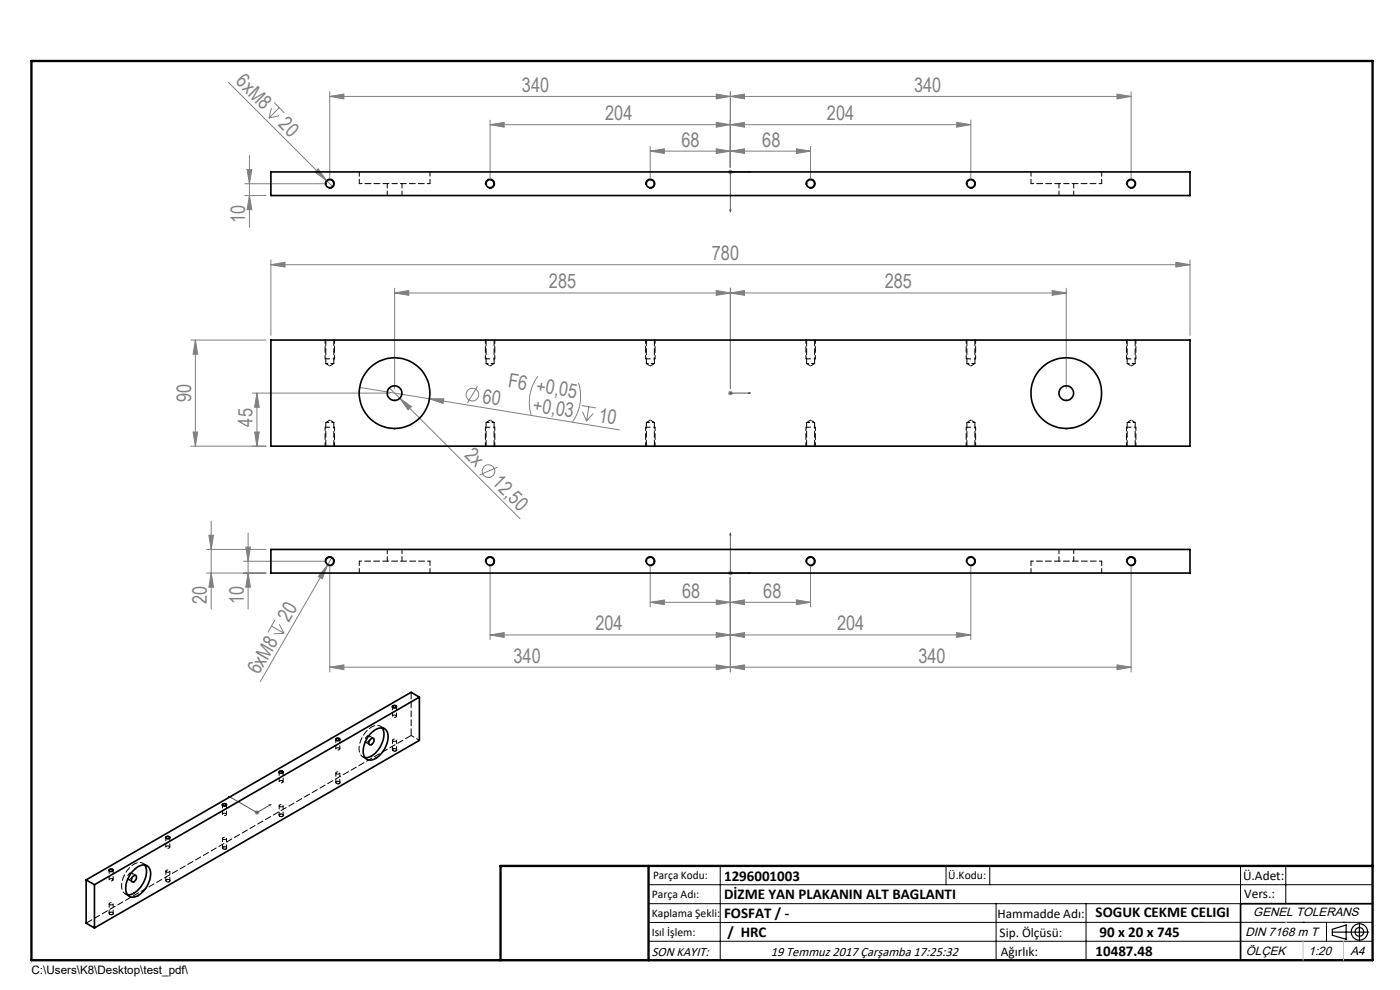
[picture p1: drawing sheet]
<svg xmlns="http://www.w3.org/2000/svg" width="297mm" height="210mm" viewBox="0 0 297 210" stroke-linecap="round" stroke-linejoin="round" font-family="sans-serif">
<g fill="none" stroke="#808080" stroke-width=".21">
<path d="M48.5 17.5l22.2 22.2M70 19.5v18.5M151.9 20l3 .5-3 .5zM154.9 19.5v16M237 20l3 .5-3 .5zM240 19.5v18.5M51.9 39h17.1M52.4 36h1l-.5 3zM52.9 33v15.2M57.6 22.9l-.5 2.1M58.2 21.8l2.1 2.1M59.2 24.5l-2.1 .5"/>
<path d="M59.2 22.9l-2.1 2.1M66.8 36.5l.7-.7 1.8 2.5zM70 20.5l3-.5v1zM70 20.5h170M104 26.4l3-.4v1zM104 25.5v12.5M104 26.4h102M137.9 32.1l3-.5v1zM137.9 31.1v6.9M137.9 32.1h34M151.9 31.6l3 .5-3 .5zM151.9 26l3 .4-3 .6z"/>
<path d="M154.4 36.5h1.1M154.6 36.1l.7 .7M154.9 32.1l3-.5v1zM154.9 26.4l3-.4v1zM154.9 20.5l3-.5v1zM154.9 36v1M155.3 36.1l-.7 .7M168.9 31.6l3 .5-3 .5zM171.9 31.1v6.9M203 26l3 .4-3 .6zM206 25.5v12.5M51.9 41.5h4.5"/>
<path d="M52.9 41.5l.5 3h-1zM57.5 56.2l3-.6v1zM57.5 55.1v16M57.5 56.2h194.9M249.4 55.6l3 .6-3 .4zM252.4 55.1v16M40.5 72.1h15.9M41.5 72.1l.4 3h-.9zM41.5 72.1v22.5M83.7 62.2l3-.6v1zM83.7 61.1v21.3M83.7 62.2h142.5"/>
<path d="M114.1 79.8a9.3 9.3 0 0 0-1.4 8.4M151.9 61.6l3 .6-3 .4zM154.9 62.2l3-.6v1zM154.9 61.1v21.3M223.2 61.6l3 .6-3 .4zM226.2 61.1v21.3M40.5 94.6h15.9M41 91.6h.9l-.4 3zM53.5 83.4h29.2M54 91.6h1l-.5 3zM54.5 83.4v11.2M54.5 83.4l.5 3h-1z"/>
<path d="M76.3 82.2l14.8 2.4M82.6 82.3l2.2 2.2M84.8 84.5l2.5 1.7-.7 .8zM84.8 84.5l25.5 25.5M91.1 84.6h3.1l-.2 1zM91.1 84.6l40.3 6.6M101.3 81.9l-2.1 3.6M105.5 99.1l-3.8 1.6M122.7 81.2a9.5 9.5 0 0 1-1.3 8.4M123.4 86l3 .5M123.6 87.3l.8 2M124.9 86.3l-.5 3"/>
<path d="M125.8 87.7l-1.4 1.6M154.4 83.4h1.1M154.6 83l.7 .7M154.9 82.9v1M155.3 83l-.7 .7M43.8 116.5h12.6M44.3 113.6h1l-.5 2.9zM44.8 110.6v18.6M51.6 119.1h17.4M52.1 116.1h1l-.5 3zM52.6 113.1v16.1M69.5 119.9l-1.1 2.9-.9-.5z"/>
<path d="M69.5 119.9l-14.3 24.7M70.4 118.2l-.9 1.7M43.8 121.6h12.6M44.8 121.6l.5 3h-1zM52.6 121.6l.5 3h-1zM57.6 132.8l2.7 1.5M58.3 131.5l-1.5 2.7M59.2 132.4l1.1 1.9M60.3 134.3l-2.2 .1M70 120v22.5M104 134.7l3-.5v1zM104 120v15.7"/>
<path d="M104 134.7h102M137.9 127.8l3-.5v1zM137.9 120v8.8M137.9 127.8h34M151.9 127.3l3 .5-3 .5zM151.9 134.2l3 .5-3 .5zM154.4 121.6h1.1M154.6 121.2l.7 .7M154.9 127.8l3-.6v1.1zM154.9 134.7l3-.5v1zM154.9 122.5v20M154.9 121v1.1"/>
<path d="M155.3 121.2l-.7 .7M168.9 127.2l3 .6-3 .5zM171.9 120v8.8M203 134.2l3 .5-3 .5zM206 120v15.7M240 120v22.5M70 141.5l3-.5v1.1zM70 141.5h170M151.9 141l3 .5-3 .6zM154.9 141.5l3-.5v1.1zM237 141l3 .5-3 .6zM54 172.4h1"/>
<path d="M54.2 172l.7 .7M54.5 171.9v1M54.9 172l-.7 .7"/>
<circle cx="100.2" cy="83.7" r="1.34"/>
<circle cx="103.6" cy="99.9" r="1.35"/>
</g>
<g fill="none" stroke="#000" stroke-width=".21">
<path d="M69 39.2a.99 .99 0 0 1 .9-1.2 .99 .99 0 0 1 1 1.1 .99 .99 0 0 1-1.2 .8M103 39.2a1 1 0 0 1 .9-1.2 1 1 0 0 1 1 1 1 1 0 0 1-1.2 .9M137 39.2a.99 .99 0 0 1 .9-1.2 .99 .99 0 0 1 1 1.1 .99 .99 0 0 1-1.2 .8M171 39.2a.99 .99 0 0 1 .9-1.2 .99 .99 0 0 1 1 1.1 .99 .99 0 0 1-1.2 .8M205 39.2a.99 .99 0 0 1 .9-1.2 .99 .99 0 0 1 1 1.1 .99 .99 0 0 1-1.2 .8M239 39.2a1 1 0 0 1 .9-1.2 1 1 0 0 1 1 1 1 1 0 0 1-1.2 .9M69 119.3a.99 .99 0 0 1 .9-1.2 .99 .99 0 0 1 1 1 .99 .99 0 0 1-1.2 .9M103 119.3a1 1 0 0 1 .9-1.3 1 1 0 0 1 1 1.1 1 1 0 0 1-1.2 .9M137 119.3a.99 .99 0 0 1 .9-1.2 .99 .99 0 0 1 1 1 .99 .99 0 0 1-1.2 .9M171 119.3a.99 .99 0 0 1 .9-1.2 .99 .99 0 0 1 1 1 .99 .99 0 0 1-1.2 .9M205 119.3a.99 .99 0 0 1 .9-1.2 .99 .99 0 0 1 1 1 .99 .99 0 0 1-1.2 .9M239 119.3a1 1 0 0 1 .9-1.3 1 1 0 0 1 1 1.1 1 1 0 0 1-1.2 .9"/>
<path d="M71.2 156.8a.53 .53 0 0 1 .5-.3 .53 .53 0 0 1 .4 .4 .54 .54 0 0 1-.5 .2 .54 .54 0 0 1-.4-.3zM83.3 149.7a.5 .5 0 0 1 .5-.1 .5 .5 0 0 1 .3 .4 .56 .56 0 0 1-.9-.2zM35.2 177.5a.5 .5 0 0 1 .5-.1 .5 .5 0 0 1 .4 .4 .56 .56 0 0 1-1-.2zM47.2 170.6a.49 .49 0 0 1 .5-.2 .49 .49 0 0 1 .3 .4 .49 .49 0 0 1-.5 .2 .49 .49 0 0 1-.3-.4zM59.2 163.6a.51 .51 0 0 1 .5-.1 .51 .51 0 0 1 .4 .4 .48 .48 0 0 1-.6 .2 .48 .48 0 0 1-.3-.5zM23.1 184.5a.53 .53 0 0 1 .5-.2 .53 .53 0 0 1 .4 .4 .54 .54 0 0 1-.5 .2 .54 .54 0 0 1-.4-.4zM137.6 187.7h153.6M137.6 191.7h153.6M137.6 199.7h153.6M152.8 183.7v20M200.7 183.7v4M210 183.7v4"/>
<path d="M211.3 191.7v12M230.4 191.7v12M263.2 183.7v20M272.8 183.7v8M276.4 195.6h.1M281.4 195.6v4.1M285 195.6h.1M291.2 195.6l-153.6 .1"/>
</g>
<path d="M84 158.9a.31 .31 0 0 1 .1 .4 .31 .31 0 0 1-.4 .1l-.2-.1a.3 .3 0 0 1-.3-.3 .3 .3 0 0 1 .4-.2l.4 .1M48 179.7a.31 .31 0 0 1 0 .4 .31 .31 0 0 1-.4 .1h-.1a.3 .3 0 0 1-.4-.4 .3 .3 0 0 1 .5-.2l.4 .1M60 172.7a.31 .31 0 0 1 .1 .5 .31 .31 0 0 1-.5 0h-.1a.3 .3 0 0 1-.4-.3 .3 .3 0 0 1 .5-.2h.4M72 165.8a.31 .31 0 0 1 .1 .4 .31 .31 0 0 1-.5 .1h-.1a.3 .3 0 0 1-.3-.4 .3 .3 0 0 1 .4-.2l.4 .1M23.9 193.6a.31 .31 0 0 1 .1 .4 .31 .31 0 0 1-.4 .1l-.2-.1a.3 .3 0 0 1-.3-.3 .3 .3 0 0 1 .4-.2l.4 .1M36 186.6a.31 .31 0 0 1 0 .4 .31 .31 0 0 1-.4 .1h-.2a.3 .3 0 0 1-.3-.4 .3 .3 0 0 1 .4-.2l.5 .1" fill="none" stroke="#000" stroke-width=".21" stroke-dasharray="1.3 .6" stroke-dashoffset=".3" stroke-linecap="butt"/>
<path d="M70.9 76.1h-1.9M104.9 76.1h-1.9M138.9 76.1h-1.9M172.9 76.1h-1.9M206.9 76.1h-1.9M240.9 76.1h-1.9M70.9 90.6h-1.9M104.9 90.6h-1.9M138.9 90.6h-1.9M172.9 90.6h-1.9M206.9 90.6h-1.9M240.9 90.6h-1.9" fill="none" stroke="#000" stroke-width=".21" stroke-dasharray="1.3 .6" stroke-dashoffset="1" stroke-linecap="butt"/>
<g fill="none" stroke="#000" stroke-width=".25">
<path d="M282.6 197.7h7.8M282.6 197.1l3-.9v3l-3-.8zM288.4 195.8v3.8M106.2 203.7h185"/>
<circle cx="288.4" cy="197.7" r="1.74"/>
<circle cx="288.4" cy="197.7" r=".93"/>
</g>
<g fill="none" stroke="#00f" stroke-width=".21">
<path d="M158.8 36.4l.4 .1-.4 .1zM159.2 36.5h-4.3v8.4M154.8 44.5h.2l-.1 .4zM154.8 83.4h.2zM154.9 83.4h.1M154.9 83.4h4.3M159.2 83.4h-.4h.4M154.9 113.1v8.5h4.3M154.9 113.1l.1 .4h-.2zM158.8 121.5l.4 .1-.4 .1zM48.5 168.9l.4 .1-.2 .1zM48.5 168.9l6 3.5 3-1.8"/>
<path d="M57.1 170.7l.4-.1-.2 .2z"/>
</g>
<g fill="none" stroke="#000" stroke-width=".21" stroke-dasharray="1.3 .6" stroke-dashoffset=".5">
<path d="M69 72.1v4M71 76.1v-4M103 72.1v4M105 76.1v-4M137 72.1v4M139 76.1v-4M171 72.1v4M173 76.1v-4M205 72.1v4M207 76.1v-4M239 72.1v4M241 76.1v-4"/>
<path d="M69 90.6v4M71 94.6v-4M103 90.6v4M105 94.6v-4M137 90.6v4M139 94.6v-4M171 90.6v4M173 94.6v-4M205 90.6v4M207 94.6v-4M239 90.6v4M241 94.6v-4"/>
</g>
<path d="M71 76.1h-.1M105 76.1h-.1M139 76.1h-.1M173 76.1h-.1M207 76.1h-.1M241 76.1h-.1M71 90.6h-.1M105 90.6h-.1M139 90.6h-.1M173 90.6h-.1M207 90.6h-.1M241 90.6h-.1" fill="none" stroke="#000" stroke-width=".21" stroke-dasharray="1.3 .6"/>
<path d="M291.2 191.7h-28v12" fill="none" stroke="#000" stroke-width=".35"/>
<path d="M6.7 12.9h284.5v190.8h-284.5zM137.6 183.7v20M291.2 183.7h-185v20" fill="none" stroke="#000" stroke-width=".5"/>
<path d="M276.4 199.7v4M285 199.7v4" fill="none" stroke="#c0c0c0" stroke-width=".21"/>
<path d="M272.8 195.6h.1" fill="none" stroke="#c0c0c0" stroke-width=".25"/>
<g fill="#00f">
<path d="M158.8 83.4h.4zM154.8 83.4h.2z"/>
<path d="M57.1 170.7l.4-.1-.2 .2zM48.5 168.9l.4 .1-.2 .1z"/>
<path d="M158.8 121.5l.4 .1-.4 .1zM154.9 113.1l.1 .4h-.2z"/>
<path d="M158.8 36.4v.2l.4-.1zM154.8 44.5l.1 .4 .1-.4z"/>
</g>
<g fill="#808080">
<path d="M66.8 36.5l.7-.7 1.8 2.5z"/>
<path d="M69.5 119.9l-1.1 2.9-.9-.5z"/>
<path d="M84.8 84.5l2.5 1.7-.7 .8z"/>
<path d="M91.1 84.6h3.1l-.2 1z"/>
<path d="M151.9 61.6l3 .6-3 .4zM83.7 62.2l3-.6v1zM151.9 127.3l3 .5-3 .5zM137.9 127.8l3-.5v1zM151.9 134.2l3 .5-3 .5zM104 134.7l3-.5v1zM151.9 141l3 .5-3 .6zM70 141.5l3-.5v1.1zM151.9 31.6l3 .5-3 .5zM137.9 32.1l3-.5v1zM151.9 26l3 .4-3 .6zM104 26.4l3-.4v1zM151.9 20l3 .5-3 .5zM70 20.5l3-.5v1z"/>
<path d="M154.9 62.2l3-.6v1zM223.2 61.6l3 .6-3 .4zM154.9 127.8l3-.6v1.1zM168.9 127.2l3 .6-3 .5zM154.9 134.7l3-.5v1zM203 134.2l3 .5-3 .5zM154.9 141.5l3-.5v1.1zM237 141l3 .5-3 .6zM154.9 32.1l3-.5v1zM168.9 31.6l3 .5-3 .5zM154.9 26.4l3-.4v1zM203 26l3 .4-3 .6zM154.9 20.5l3-.5v1zM237 20l3 .5-3 .5z"/>
<path d="M41 91.6h.9l-.4 3zM41.5 72.1l.4 3h-.9z"/>
<path d="M54.5 83.4l.5 3h-1zM54 91.6h1l-.5 3zM44.3 113.6h1l-.5 2.9zM44.8 121.6l.5 3h-1zM52.1 116.1h1l-.5 3zM52.6 121.6l.5 3h-1zM52.4 36h1l-.5 3zM52.9 41.5l.5 3h-1z"/>
<path d="M57.5 56.2l3-.6v1zM249.4 55.6l3 .6-3 .4z"/>
</g>
<g fill="none" stroke="#000" stroke-width=".35">
<path d="M57.5 36.5h194.9v5h-194.9zM57.5 72.1h194.9v22.5h-194.9zM57.5 116.5h194.9v5.1h-194.9zM71.3 156.7a.34 .34 0 0 1 .5-.2 .34 .34 0 0 1 .1 .5 .34 .34 0 0 1-.4 .1 .34 .34 0 0 1-.2-.4zM78.6 155.7a2.56 2.56 0 0 1 3.1-1.1 3.3 3.3 0 0 1 0 4 4.1 4.1 0 0 1-3.4 2.6 1.95 1.95 0 0 1-1.1-2.7 6.3 6.3 0 0 1 1.4-2.8zM78.6 156.9a.46 .46 0 0 1 .7-.2 .46 .46 0 0 1 0 .7 .62 .62 0 0 1-1 .4v-.4zM81.1 154.4a4.7 4.7 0 0 1-1.4 5.3 3 3 0 0 1-2.3 1M83.3 149.8a.41 .41 0 0 1 .4-.2 .41 .41 0 0 1 .3 .4 .46 .46 0 0 1-.7-.2zM89 147.9l-1.8-1-68.9 39.7M89 147.9l-69 39.8M89 147.9v9.1l-69 39.8M35.2 177.6a.41 .41 0 0 1 .4-.2 .41 .41 0 0 1 .3 .4 .46 .46 0 0 1-.7-.2z"/>
<path d="M47.2 170.6a.36 .36 0 0 1 .5-.2 .36 .36 0 0 1 .2 .5 .41 .41 0 0 1-.5 .1 .41 .41 0 0 1-.2-.4zM59.2 163.7a.43 .43 0 0 1 .5-.2 .43 .43 0 0 1 .3 .4 .46 .46 0 0 1-.8-.2zM18.3 186.6v9.2l1.7 1M18.3 186.6l1.7 1.1M20 187.7v9.1M23.2 184.5a.41 .41 0 0 1 .4-.2 .41 .41 0 0 1 .3 .4 .43 .43 0 0 1-.4 .2 .43 .43 0 0 1-.3-.4zM28.2 186a.46 .46 0 0 1 .7-.3 .46 .46 0 0 1 0 .8 .59 .59 0 0 1-.4 .5 .59 .59 0 0 1-.6-.1v-.4zM28.5 184.5a2.14 2.14 0 0 1 3-.6 4.2 4.2 0 0 1-.8 4.8 2.92 2.92 0 0 1-3.2 1.5 2.74 2.74 0 0 1-.5-3.4l.7-1.4zM30.7 183.5a4.7 4.7 0 0 1-1.4 5.3 2.72 2.72 0 0 1-2.2 1"/>
<circle cx="70" cy="39" r=".85"/>
<circle cx="104" cy="39" r=".85"/>
<circle cx="137.9" cy="39" r=".86"/>
<circle cx="172" cy="39" r=".86"/>
<circle cx="206" cy="39" r=".85"/>
<circle cx="240" cy="39" r=".85"/>
<circle cx="83.7" cy="83.4" r="1.56"/>
<circle cx="83.7" cy="83.4" r="7.5"/>
<circle cx="226.2" cy="83.4" r="1.55"/>
<circle cx="226.2" cy="83.4" r="7.5"/>
<circle cx="70" cy="119" r=".84"/>
<circle cx="104" cy="119.1" r=".85"/>
<circle cx="138" cy="119.1" r=".85"/>
<circle cx="172" cy="119" r=".84"/>
<circle cx="206" cy="119" r=".84"/>
<circle cx="240" cy="119.1" r=".85"/>
</g>
<g fill="none" stroke="#000" stroke-width=".21" stroke-dasharray="1.3 .6" stroke-dashoffset=".8">
<path d="M69.1 77.1h1.7M103.1 77.1h1.7M137.1 77.1h1.7M171.1 77.1h1.7M205.1 77.1h1.7M239.1 77.1h1.7M70.8 89.6h-1.7M104.8 89.6h-1.7M138.8 89.6h-1.7M172.8 89.6h-1.7M206.8 89.6h-1.7M240.8 89.6h-1.7"/>
<path d="M91.2 119h-15M233.7 119h-15"/>
</g>
<g fill="none" stroke="#000" stroke-width=".21" stroke-dasharray="1.3 .6" stroke-dashoffset=".5">
<path d="M69.1 77.1l.9 .5M70 77.6l.8-.5M103.1 77.1l.9 .5M104 77.6l.8-.5M137.1 77.1l.9 .5M138 77.6l.8-.5M171.1 77.1l.9 .5M172 77.6l.8-.5M205.1 77.1l.9 .5M206 77.6l.8-.5M239.1 77.1l.9 .5M240 77.6l.8-.5"/>
<path d="M70 89.1l-.9 .5M70.8 89.6l-.8-.5M104 89.1l-.9 .5M104.8 89.6l-.8-.5M138 89.1l-.9 .5M138.8 89.6l-.8-.5M172 89.1l-.9 .5M172.8 89.6l-.8-.5M206 89.1l-.9 .5M206.8 89.6l-.8-.5M240 89.1l-.9 .5M240.8 89.6l-.8-.5"/>
<path d="M72 158.7a.37 .37 0 0 0-.5-.1 .37 .37 0 0 0-.2 .4 .36 .36 0 0 0 .5 .2 .36 .36 0 0 0 .2-.5M77.6 157.4l.8 .6M79.2 156.6l-.9-.5M81.6 154.5l-.9-.5M83.4 157.2l-.1-.1a.39 .39 0 0 1 .4-.3 .39 .39 0 0 1 .4 .3l-.3 .2-.4-.1M83.4 159.2h-.1a.39 .39 0 0 1 .4-.4 .39 .39 0 0 1 .4 .4l-.3 .1-.4-.1M84 151.8a.37 .37 0 0 0-.5-.1 .37 .37 0 0 0-.2 .4 .36 .36 0 0 0 .5 .1 .36 .36 0 0 0 .2-.4M35.9 179.5a.37 .37 0 0 0-.4-.1 .37 .37 0 0 0-.2 .4 .36 .36 0 0 0 .4 .2 .36 .36 0 0 0 .2-.5M47.3 178h-.1a.39 .39 0 0 1 .4-.4 .39 .39 0 0 1 .4 .3l-.3 .2-.4-.1M47.9 172.6a.37 .37 0 0 0-.4-.1 .37 .37 0 0 0-.2 .4 .36 .36 0 0 0 .5 .2 .36 .36 0 0 0 .1-.5M59.3 171.1v-.1a.39 .39 0 0 1 .3-.3 .39 .39 0 0 1 .4 .3l-.3 .1h-.4M59.3 173.1a.39 .39 0 0 1 .3-.4 .39 .39 0 0 1 .4 .3l-.3 .2-.4-.1"/>
<path d="M59.9 165.6a.37 .37 0 0 0-.4-.1 .37 .37 0 0 0-.2 .4 .36 .36 0 0 0 .5 .2 .36 .36 0 0 0 .1-.5M71.4 164.1h-.1a.39 .39 0 0 1 .4-.4 .39 .39 0 0 1 .4 .4l-.3 .1-.4-.1M71.4 166.2l-.1-.1a.39 .39 0 0 1 .4-.3 .39 .39 0 0 1 .4 .3l-.3 .1h-.4M77 160.5l.8 .5M23.3 191.9l-.1-.1a.39 .39 0 0 1 .4-.3 .39 .39 0 0 1 .4 .3l-.3 .2-.4-.1M23.3 193.9h-.1a.39 .39 0 0 1 .4-.4 .39 .39 0 0 1 .4 .4l-.3 .1-.4-.1M23.9 186.4a.37 .37 0 0 0-.5 0 .37 .37 0 0 0-.2 .4 .36 .36 0 0 0 .5 .1 .36 .36 0 0 0 .2-.5M26.6 189.6l.9 .5M27.2 186.5l.9 .5M28.8 185.7l-.8-.5M31.2 183.6l-.9-.5M35.3 185l-.1-.1a.39 .39 0 0 1 .4-.4 .39 .39 0 0 1 .4 .4l-.3 .1h-.4"/>
<path d="M35.3 187l-.1-.1a.39 .39 0 0 1 .4-.3 .39 .39 0 0 1 .4 .3l-.3 .2-.4-.1M47.3 180.1l-.1-.1a.39 .39 0 0 1 .4-.4 .39 .39 0 0 1 .4 .4l-.3 .1h-.4"/>
</g>
<g fill="none" stroke="#000" stroke-width=".21" stroke-dasharray="1.3 .6">
<path d="M69.1 72.1v5M70.8 77.1v-5M103.1 72.1v5M104.8 77.1v-5M137.1 72.1v5M138.8 77.1v-5M171.1 72.1v5M172.8 77.1v-5M205.1 72.1v5M206.8 77.1v-5M239.1 72.1v5M240.8 77.1v-5"/>
<path d="M69.1 89.6v5M70.8 94.6v-5M103.1 89.6v5M104.8 94.6v-5M137.1 89.6v5M138.8 94.6v-5M171.1 89.6v5M172.8 94.6v-5M205.1 89.6v5M206.8 94.6v-5M239.1 89.6v5M240.8 94.6v-5"/>
</g>
<g fill="none" stroke="#000" stroke-width=".21" stroke-dasharray="1.3 .6" stroke-dashoffset=".3">
<path d="M76.2 36.4v2.5M82.2 38.9v2.5M91.2 38.9v-2.5M218.7 36.4v2.5M224.7 38.9v2.5M233.7 38.9v-2.5M85.3 41.4v-2.5M227.8 41.4v-2.5M76.2 119v2.5M82.2 116.5v2.5M85.3 119v-2.5M218.7 119v2.5"/>
<path d="M224.7 116.5v2.5M227.8 119v-2.5M91.2 121.5v-2.5M233.7 121.5v-2.5"/>
</g>
<path d="M76.2 38.9h7.5M83.7 38.9h7.5M218.7 38.9h7.5M226.2 38.9h7.5" fill="none" stroke="#000" stroke-width=".21" stroke-dasharray="1.3 .6" stroke-dashoffset=".7"/>
<path d="M87.2 156l-68.9 39.8M87.2 146.8v9.2" fill="none" stroke="#000" stroke-width=".21" stroke-dasharray="1.3 .6" stroke-dashoffset="-.1"/>
<path d="M81.1 154.4a1.89 1.89 0 0 0-2.8 .2 5.3 5.3 0 0 0-1.9 5.2l.4 .6 .6 .3M30.7 183.5a1.89 1.89 0 0 0-2.8 .2 5.3 5.3 0 0 0-1.9 5.2l.4 .6 .7 .3" fill="none" stroke="#000" stroke-width=".21" stroke-dasharray="1.3 .6" stroke-dashoffset=".1"/>
<g fill="none" stroke="#000" stroke-width=".21" stroke-dasharray="1.3 .6" stroke-dashoffset=".6">
<path d="M71.2 156.8v2.1M72.1 158.9v-2.1M77.9 156.1a.43 .43 0 0 1 .6 .2 .43 .43 0 0 1-.1 .6 .6 .6 0 0 1-1 .4 1.12 1.12 0 0 1 .5-1.2M83.3 149.9v2M83.3 157v2.1M84.1 151.9v-2M84.1 159.1v-2.1M87.2 156l1.8 1M35.2 177.6v2.1M36 179.7v-2.1M47.2 170.7v2M47.2 177.8v2.1"/>
<path d="M48 172.7v-2M48 179.9v-2.1M59.2 163.8v2M59.2 170.9v2M60.1 165.8v-2M60.1 172.9v-2M71.2 164v2M72.1 166v-2M23.2 184.6v2M23.2 191.7v2.1M24 186.6v-2M24 193.8v-2.1"/>
<path d="M27.6 185.2a.43 .43 0 0 1 .5 .2 .43 .43 0 0 1-.1 .6 .6 .6 0 0 1-1 .4 1.12 1.12 0 0 1 .6-1.2M35.2 184.8v2M36 186.8v-2"/>
</g>
<g font-size="4.2" fill="#808080">
<text x="49.8" y="17.5" transform="rotate(45 49.8 17.5)">6xM8</text>
<text x="110.7" y="19.5">340</text>
<text x="193.9" y="19.5">340</text>
<text x="58.9" y="26.5" transform="rotate(45 58.9 26.5)">20</text>
<text x="128.4" y="25.5">204</text>
<text x="175.4" y="25.5">204</text>
<text x="144.5" y="31.1">68</text>
<text x="161.7" y="31.1">68</text>
<text x="52" y="47.2" transform="rotate(-90 52 47.2)">10</text>
<text x="151" y="55.2">780</text>
<text x="116.5" y="61.2">285</text>
<text x="187.7" y="61.2">285</text>
<text x="107.6" y="82.1" transform="rotate(9 107.6 82.1)">F6 +0,05</text>
<text x="40.5" y="85.3" transform="rotate(-90 40.5 85.3)">90</text>
<text x="102.2" y="85.5" transform="rotate(9 102.2 85.5)">60</text>
<text x="112.9" y="87.2" transform="rotate(9 112.9 87.2)">+0,03</text>
<text x="126.8" y="89.5" transform="rotate(9 126.8 89.5)">10</text>
<text x="53.6" y="90.5" transform="rotate(-90 53.6 90.5)">45</text>
<text x="98.4" y="96.7" transform="rotate(45 98.4 96.7)">2x</text>
<text x="104.2" y="102.5" transform="rotate(45 104.2 102.5)">12,50</text>
<text x="43.9" y="128.2" transform="rotate(-90 43.9 128.2)">20</text>
<text x="51.7" y="128.2" transform="rotate(-90 51.7 128.2)">10</text>
<text x="144.7" y="126.8">68</text>
<text x="161.9" y="126.8">68</text>
<text x="61.3" y="132.2" transform="rotate(-60 61.3 132.2)">20</text>
<text x="126.3" y="133.7">204</text>
<text x="177.6" y="133.7">204</text>
<text x="54.9" y="143.3" transform="rotate(-60 54.9 143.3)">6xM8</text>
<text x="108.9" y="140.6">340</text>
<text x="194.8" y="140.6">340</text>
</g>
<g font-size="3.2">
<text x="153.6" y="190.8">DİZME YAN PLAKANIN ALT BAGLANTI</text>
<text x="153.6" y="186.8">1296001003</text>
<text x="153.6" y="194.8">FOSFAT / -</text>
<text x="232.4" y="194.5">SOGUK CEKME CELIGI</text>
<text x="154.3" y="198.8">/ HRC</text>
<text x="232.4" y="202.8">10487.48</text>
<text x="233.2" y="198.8">90 x 20 x 745</text>
</g>
<g font-size="2.8">
<text x="263.7" y="186.7">Ü.Adet:</text>
<text x="263.9" y="190.5">Vers.:</text>
<text x="211.6" y="194.8">Hammadde Adı:</text>
<text x="138.3" y="202.8">SON KAYIT:</text>
<text x="163.5" y="202.8">19 Temmuz 2017 Çarşamba 17:25:32</text>
<text x="212.1" y="198.7">Sip. Ölçüsü:</text>
<text x="212.3" y="202.7">Ağırlık:</text>
</g>
<g font-size="2.6">
<text x="265.9" y="194.4">GENEL TOLERANS</text>
<text x="264.2" y="198.5">DIN 7168 m T</text>
<text x="264.3" y="202.6">ÖLÇEK</text>
<text x="277.6" y="202.6">1:20</text>
<text x="286.5" y="202.6">A4</text>
</g>
<g font-size="2.5">
<text x="138.3" y="190.5">Parça Adı:</text>
<text x="138.5" y="186.5">Parça Kodu:</text>
<text x="201.2" y="186.5">Ü.Kodu:</text>
<text x="138.3" y="194.5">Kaplama Şekli:</text>
<text x="138.3" y="198.6">Isıl İşlem:</text>
<text x="6.7" y="206.7">C:\Users\K8\Desktop\test_pdf\</text>
</g>
</svg>
